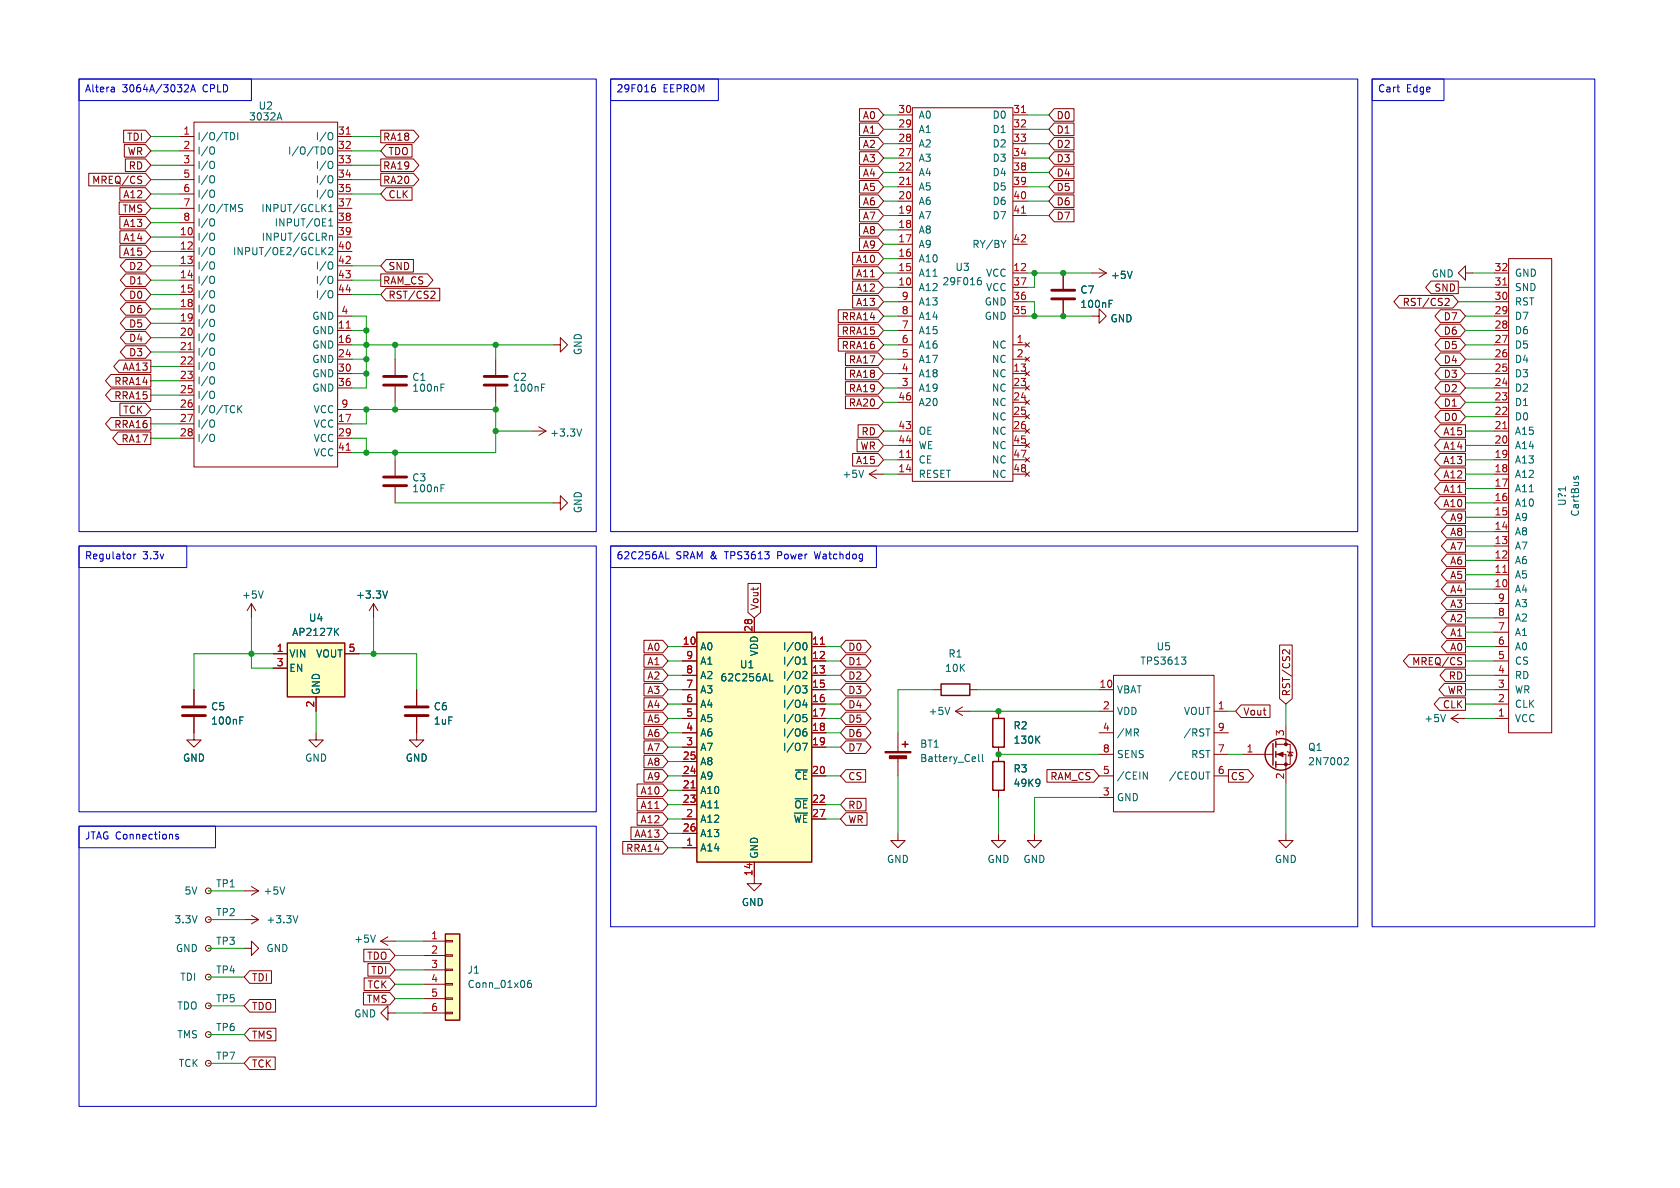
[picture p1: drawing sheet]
<svg xmlns="http://www.w3.org/2000/svg" width="297mm" height="210mm" viewBox="0 0 297 210" stroke-linecap="round" stroke-linejoin="round" font-family="sans-serif">
<path d="M67.8 68.1h4.1M67.8 66.5h4.1" fill="none" stroke="#840000" stroke-width=".51"/>
<path d="M69.8 63.5v2.8M69.8 68.3v2.8M68.6 179.1v-1.3l-1.3 1.3 1.3 1.2v-1.2h1.2" fill="none" stroke="#840000" stroke-width=".18"/>
<path d="M78 68.5h.4M78 67.9h.6" fill="none" stroke="#006464" stroke-width=".18"/>
<path d="M78.7 165.1h2.6v15.2h-2.6z" fill="#ffffc2"/>
<g fill="none" stroke="#840000" stroke-width=".25">
<path d="M159.5 131.6h1M160 131.1v1M166.4 120.9h5v2h-5zM175.5 127h2v5.1h-2zM175.5 134.6h2v5.1h-2zM225 131.4v3.9M225.6 131.1v1M225.6 132.8v1.1M225.6 134.6v1M78.7 165.1h2.6v15.2h-2.6z"/>
<circle cx="226.4" cy="133.3" r="2.79"/>
</g>
<g fill="none" stroke="#840000" stroke-width=".18">
<path d="M161.3 19.1h17.8v66h-17.8zM31.7 24.1h2.6M31.7 26.7h2.6M31.7 29.2h2.6M31.7 31.8h2.6M31.7 34.3h2.6M31.7 36.8h2.6M31.7 39.4h2.6M34.3 21.6h25.4v61h-25.4zM59.7 24.1h2.5M59.7 26.7h2.5M59.7 29.2h2.5"/>
<path d="M59.7 31.8h2.5M59.7 34.3h2.5M59.7 36.8h2.5M59.7 39.4h2.5M158.7 20.3h2.6M158.7 22.9h2.6M158.7 25.4h2.6M158.7 27.9h2.6M158.7 30.5h2.6M158.7 33h2.6M158.7 35.6h2.6M158.7 38.1h2.6"/>
<path d="M179.1 20.3h2.5M179.1 22.9h2.5M179.1 25.4h2.5M179.1 27.9h2.5M179.1 30.5h2.5M179.1 33h2.5M179.1 35.6h2.5M179.1 38.1h2.5M31.7 41.9h2.6M31.7 44.5h2.6M31.7 47h2.6M31.7 49.5h2.6"/>
<path d="M31.7 52.1h2.6M31.7 54.6h2.6M31.7 57.2h2.6M31.7 59.7h2.6M59.7 55.9h2.5M59.7 58.4h2.5M59.7 41.9h2.5M59.7 44.5h2.5M59.7 47h2.5M59.7 49.5h2.5M59.7 52.1h2.5M158.7 48.3h2.6"/>
<path d="M158.7 40.6h2.6M158.7 43.2h2.6M158.7 45.7h2.6M158.7 50.8h2.6M158.7 53.3h2.6M158.7 55.9h2.6M158.7 58.4h2.6M179.1 48.3h2.5M179.1 43.2h2.5M179.1 50.8h2.5M179.1 53.3h2.5M179.1 55.9h2.5"/>
<path d="M193 55.9h1.3v-1.3l1.3 1.3-1.3 1.3v-1.3M193 48.3h2.6M194.3 47.5l1.3 .8M195.6 48.3l-1.3 .7M259.1 48.3v-1.3l-1.3 1.3 1.3 1.2v-1.2h1.2M31.7 62.2h2.6M31.7 64.8h2.6M31.7 67.3h2.6M31.7 69.9h2.6M31.7 72.4h2.6M31.7 74.9h2.6M31.7 77.5h2.6"/>
<path d="M59.7 61h2.5M59.7 63.5h2.5M59.7 66h2.5M59.7 68.6h2.5M59.7 72.4h2.5M59.7 74.9h2.5M59.7 77.5h2.5M158.7 61h2.6M158.7 63.5h2.6M158.7 66h2.6M158.7 68.6h2.6M158.7 71.1h2.6"/>
<path d="M158.7 76.2h2.6M158.7 78.7h2.6M179.1 61h2.5M179.1 63.5h2.5M179.1 66h2.5M179.1 68.6h2.5M179.1 71.1h2.5M179.1 76.2h2.5M179.1 78.7h2.5M179.1 73.7h2.5M181.2 60.6l.8 .7M181.2 63.1l.8 .8"/>
<path d="M181.2 65.7l.8 .7M181.2 68.2l.8 .8M181.2 70.7l.8 .8M181.2 73.3l.8 .7M181.2 75.8l.8 .8M181.2 78.4l.8 .7M182 60.6l-.8 .7M182 63.1l-.8 .8M182 65.7l-.8 .7M182 68.2l-.8 .8M182 70.7l-.8 .8M182 73.3l-.8 .7"/>
<path d="M182 75.8l-.8 .8M182 78.4l-.8 .7M59.7 80h2.5M158.7 81.3h2.6M158.7 83.8h2.6M179.1 81.3h2.5M179.1 83.8h2.5M181.2 80.9l.8 .8M181.2 83.4l.8 .8M182 80.9l-.8 .8M182 83.4l-.8 .8M44.4 106.7l-.7 1.3"/>
<path d="M44.4 106.7l.8 1.3M44.4 106.7v2.5M158.7 129.5v3.3M158.7 133.9v3.3M165.1 121.9h1.3M168.9 125.7l1.3 .8M168.9 125.7h2.5M170.2 125l-1.3 .7M171.4 121.9h1.3M176.5 125.7v1.3M176.5 132.1v2.5M176.5 139.7v1.3"/>
<path d="M219.7 133.4h5.3M225.6 131.6h2.5v3.5h-2.5M225.6 133.4h1.7v5M227.3 128.3v3.3M227.6 132.8l.1 .2h.8l.1 .1M228.1 133l.4 .6h-.8zM256.5 127l1.3 .8M256.5 127h2.6M257.8 126.2l-1.3 .8M43.2 157.5h2.5M44.4 156.7l1.3 .8M45.7 157.5l-1.3 .7"/>
<path d="M133.3 154.9v1.3h1.3l-1.3 1.3-1.2-1.3h1.2M158.7 147.3v1.3h1.3l-1.3 1.3-1.2-1.3h1.2M176.5 147.3v1.3h1.3l-1.3 1.3-1.2-1.3h1.2M182.9 147.3v1.3h1.2l-1.2 1.3-1.3-1.3h1.3M227.3 147.3v1.3h1.3l-1.3 1.3-1.2-1.3h1.2M36.8 167.6h.1M36.8 162.6h.1M36.8 177.8h.1M36.8 172.7h.1M43.2 167.6h1.2v-1.2l1.3 1.2-1.3 1.3v-1.3M43.2 162.6h2.5M44.4 161.8l1.3 .8"/>
<path d="M45.7 162.6l-1.3 .7M67.3 166.4h2.5M67.3 166.4l1.3 .7M68.6 165.6l-1.3 .8M74.9 166.4h3.8M74.9 168.9h3.8M74.9 171.5h3.8M74.9 174h3.8M74.9 176.5h3.8M74.9 179.1h3.8M78.7 166.2h1.3v.3h-1.3zM78.7 168.8h1.3v.2h-1.3z"/>
<path d="M78.7 171.3h1.3v.3h-1.3zM78.7 173.9h1.3v.2h-1.3zM78.7 176.4h1.3v.3h-1.3zM78.7 178.9h1.3v.3h-1.3zM36.8 182.9h.1"/>
<circle cx="36.8" cy="162.6" r=".51"/>
<circle cx="36.8" cy="172.7" r=".51"/>
<circle cx="36.8" cy="167.6" r=".51"/>
<circle cx="36.8" cy="177.8" r=".51"/>
<circle cx="36.8" cy="182.9" r=".51"/>
</g>
<g fill="none" stroke="#006464" stroke-width=".18">
<path d="M49.4 19.9l.4 1.3M37.6 26h.1a.81 .81 0 0 1-.1 1.2M37.6 28.5l.1 .1a.81 .81 0 0 1-.1 1.2M37.6 31.1h.1a.81 .81 0 0 1-.1 1.2M37.6 33.6l.1 .1a.81 .81 0 0 1-.1 1.2M37.6 38.7h.1a.81 .81 0 0 1-.1 1.2M40.8 23.4a.64 .64 0 0 1 .7 .7 .64 .64 0 0 1-.7 .6M42 23.4v1.3M42.9 36.2l-.5-.1-.2 .2v.3l.6 .3 .1 .3-.3 .2-.4-.1M49.1 20.8h.6M58.1 37.4h.7M58.1 36.5l.4-.4v1.3"/>
<path d="M58.1 39l.4-.3v1.2M58.1 39.9h.7M58.2 26h.1a.43 .43 0 0 1 .5 .4v.4a.42 .42 0 0 1-.4 .5 .42 .42 0 0 1-.4-.5v-.4zM58.5 23.4l.2 .1a.81 .81 0 0 1-.2 1.2M58.5 28.5l.2 .1a.81 .81 0 0 1-.2 1.2M58.5 31.1h.2a.81 .81 0 0 1-.2 1.2M58.5 33.6l.2 .1a.81 .81 0 0 1-.2 1.2M37.6 41.2l.1 .1a.81 .81 0 0 1-.1 1.2M37.6 43.8h.1a.81 .81 0 0 1-.1 1.2M37.6 46.3l.1 .1a.81 .81 0 0 1-.1 1.2M37.6 48.8l.1 .1a.81 .81 0 0 1-.1 1.2M37.6 51.4h.1a.81 .81 0 0 1-.1 1.2"/>
<path d="M37.6 53.9l.1 .1a.81 .81 0 0 1-.1 1.2M37.6 56.5h.1a.81 .81 0 0 1-.1 1.2M37.6 59l.1 .1a.81 .81 0 0 1-.1 1.2M57.1 44.3l.5 .7M57.6 43.8l-.7 .7M58.1 43.9l.5-.1 .2 .3-.7 .9h.7M58.3 41.7h.4l.1 .8M58.5 46.3l.2 .1a.81 .81 0 0 1-.2 1.2M58.5 48.8l.2 .1a.81 .81 0 0 1-.2 1.2M58.5 51.4h.2a.81 .81 0 0 1-.2 1.2M173 49.6h.3l.2 .2-.1 .4-.4 .1M173.4 49.1h-.4"/>
<path d="M177.8 42.5l-.4 .7M200.2 48l-.5 1.2M37.6 61.5l.1 .1a.81 .81 0 0 1-.1 1.2M37.6 64.1h.1a.81 .81 0 0 1-.1 1.2M37.6 66.6l.1 .1a.81 .81 0 0 1-.1 1.2M37.6 69.2h.1a.81 .81 0 0 1-.1 1.2M37.6 74.2l.1 .1a.81 .81 0 0 1-.1 1.2M37.6 76.8h.1a.81 .81 0 0 1-.1 1.2M42 71.7v1.3M42.2 72.2l.6 .8M42.8 71.7l-.8 .7M46.5 104.5l-.4 1.2"/>
<path d="M167.9 125l-.4 1.3M173 133.4v1l.2 .2M173.7 133.4v1l.2 .2M183.3 130.7l.5 .7M183.7 137.8l.1 .1a1.07 1.07 0 0 1-.1 1M183.8 130.1l-.7 .7M183.8 138.3l-.1 .2M237.8 133.9l.5 .1 .1 .3-.8 .9h.8M255.5 126.3l-.4 1.3M50.3 156.8l-.4 1.3M52.7 161.9l-.5 1.2M66.4 165.3l-.5 1.3"/>
<path d="M93.8 173.3l-.3 .1a.86 .86 0 0 0 0 1.2l.4-.2 .1-.4-.3-.2h-.3l-.2 .2"/>
</g>
<path d="M180.6 19.9h.7M61.2 23.7h.7M160.3 32.6h.7M180.6 37.7h.7M61.2 58h.7M33.3 61.8h.7M61.2 79.6h.7M160.3 80.9h.7" fill="none" stroke="#a90000" stroke-width=".18"/>
<g fill="#840000" stroke="#840000" stroke-width=".18">
<path d="M156.5 132.8h4.5v.3h-4.5z"/>
<path d="M157.2 133.6h3.1v.5h-3.1z"/>
<path d="M225.8 133.4l1-.4v.7z"/>
<circle cx="227.3" cy="131.6" r=".25"/>
<circle cx="227.3" cy="135.1" r=".25"/>
</g>
<path d="M50.8 113.7h10.2v9.5h-10.2z" fill="#ffffc2"/>
<path d="M50.8 113.7h10.2v9.5h-10.2z" fill="none" stroke="#840000" stroke-width=".25"/>
<g fill="none" stroke="#840000" stroke-width=".18">
<path d="M48.3 115.6h2.5M48.3 118.1h2.5M61 115.6h2.5M66 106.7l-.7 1.3M66 106.7l.8 1.3M66 106.7v2.5M196.8 119.4h17.8v24.1h-17.8zM34.3 126.7v4.1h1.3l-1.3 1.3-1.3-1.3h1.3M34.3 121.9v2.8M55.9 129.5v1.3h1.2l-1.2 1.3-1.3-1.3h1.3M55.9 123.2v2.5M73.7 126.7v4.1h1.2l-1.2 1.3-1.3-1.3h1.3"/>
<path d="M73.7 121.9v2.8M194.3 121.9h2.5M194.3 125.7h2.5M194.3 129.5h2.5M194.3 133.4h2.5M194.3 137.2h2.5M214.6 125.7h2.6M214.6 129.5h2.6M214.6 133.4h2.6M214.6 137.2h2.6M36.8 157.5h.1M194.3 141h2.5"/>
<path d="M36.8 188h.1"/>
<circle cx="36.8" cy="157.5" r=".51"/>
<circle cx="36.8" cy="188" r=".51"/>
</g>
<path d="M59.3 111.6l.6 .7M59.9 111.1l-.8 .7M68.5 104.5l-.4 1.2M208.9 116.1h.7l-.4 .5M209.4 116.6l.2 .3v.3l-.2 .2M42.4 127.3h.4M42.4 126.7h.6M200.8 129.5l.5 .6M201.1 128.9l.2 .2-.2 .4M202.1 136.5l.7 1.2v-1.2M213.2 128.8h.7M213.2 136.5h.7" fill="none" stroke="#006464" stroke-width=".18"/>
<path d="M32.3 125h4M32.3 126.5h4M71.6 125h4.1M71.6 126.5h4.1" fill="none" stroke="#840000" stroke-width=".51"/>
<path d="M123.2 111.8h20.3v40.6h-20.3z" fill="#ffffc2"/>
<path d="M123.2 111.8h20.3v40.6h-20.3z" fill="none" stroke="#840000" stroke-width=".25"/>
<g fill="none" stroke="#840000" stroke-width=".18">
<path d="M151.9 19.2h3.4l.9 1.1-.9 1.1h-3.4zM186.4 19.2h3.5v2.2h-3.5l-1-1.1zM15.7 30.6h10l1 1.2-1 1.1h-10zM21.1 35.7h4.6l1 1.1-1 1.1h-4.6zM21.2 38.3h4.5l1 1.1-1 1.1h-4.5zM21.2 33.2h4.5l1 1.1-1 1.1h-4.5zM21.9 23h3.8l1 1.1-1 1.1h-3.8zM22 25.6h3.7l1 1.1-1 1.1h-3.7zM22.2 28.1h3.5l1 1.1-1 1.1h-3.5zM24.9 31.2h.2M24.9 31.9l.2 .2-.2 .3M67.3 23h5.8l1 1.1-1 1.1h-5.8z"/>
<path d="M67.3 28.1h5.8l1 1.1-1 1.1h-5.8zM67.3 30.6h5.8l1 1.2-1 1.1h-5.8zM68.3 33.2h4.5v2.2h-4.5l-1-1.1zM68.3 25.6h4.5v2.2h-4.5l-1-1.1zM151.9 21.7h3.4l.9 1.2-.9 1.1h-3.4zM151.9 29.4h3.4l.9 1.1-.9 1.1h-3.4zM151.9 31.9h3.4l.9 1.1-.9 1.1h-3.4zM151.9 26.8h3.4l.9 1.1-.9 1.2h-3.4zM151.9 39.5h3.4l.9 1.1-.9 1.2h-3.4zM151.9 37h3.4l.9 1.1-.9 1.1h-3.4zM151.9 34.4h3.4l.9 1.2-.9 1.1h-3.4zM151.9 24.3h3.4l.9 1.1-.9 1.1h-3.4z"/>
<path d="M186.4 21.7h3.5v2.3h-3.5l-1-1.1zM186.4 37h3.5v2.2h-3.5l-1-1.1zM186.4 34.4h3.5v2.3h-3.5l-1-1.1zM186.4 31.9h3.5v2.2h-3.5l-1-1.1zM186.4 26.8h3.5v2.3h-3.5l-1-1.2zM186.4 24.3h3.5v2.2h-3.5l-1-1.1zM186.4 29.4h3.5v2.2h-3.5l-1-1.1zM21.2 43.3h4.5l1 1.2-1 1.1h-4.5zM21.2 40.8h4.5l1 1.1-1 1.1h-4.5zM22.2 45.9h3.5l1 1.1-1 1.1h-3.5l-.9-1.1zM22.2 48.4h3.5l1 1.1-1 1.1h-3.5l-.9-1.1zM22.2 51h3.5l1 1.1-1 1.1h-3.5l-.9-1.1z"/>
<path d="M22.2 53.5h3.5l1 1.1-1 1.1h-3.5l-.9-1.1zM22.2 56h3.5l1 1.2-1 1.1h-3.5l-.9-1.1zM22.2 58.6h3.5l1 1.1-1 1.1h-3.5l-.9-1.1zM67.3 48.4h8.3l.9 1.1-.9 1.1h-8.3zM68.3 51h9.4v2.2h-9.4l-1-1.1zM68.3 45.9h4.8v2.2h-4.8l-1-1.1zM76.4 51.5h.4l.1 .3-.8 .9h.8M148.2 54.8h7.1l.9 1.1-.9 1.1h-7.1zM148.2 57.3h7.1l.9 1.1-.9 1.1h-7.1zM148.2 59.8h7.1l.9 1.2-.9 1.1h-7.1zM150.7 44.6h4.6l.9 1.1-.9 1.1h-4.6zM150.7 49.7h4.6l.9 1.1-.9 1.1h-4.6z"/>
<path d="M150.7 52.2h4.6l.9 1.1-.9 1.2h-4.6zM150.7 47.1h4.6l.9 1.2-.9 1.1h-4.6zM151.9 42.1h3.4l.9 1.1-.9 1.1h-3.4zM188 48.3v2.8M188 53.1v2.8M247.4 52.2h9.5l.9 1.1-.9 1.2h-9.5l-1-1.2zM253 49.7h4.8v2.2h-4.8l-1-1.1zM254.6 54.8h3.5l1 1.1-1 1.1h-3.5l-.9-1.1zM254.6 59.8h3.5l1 1.2-1 1.1h-3.5l-.9-1.1zM254.6 57.3h3.5l1 1.1-1 1.1h-3.5l-.9-1.1zM255.7 52.7l.4 .1 .1 .3-.8 .9h.8M264.2 58.4h2.5"/>
<path d="M264.2 55.9h2.5M264.2 53.3h2.5M264.2 50.8h2.5M264.2 48.3h2.5M266.7 45.7h7.6v83.8h-7.6zM19.6 66.2h7.1v2.2h-7.1l-.9-1.1zM19.6 68.7h7.1v2.3h-7.1l-.9-1.1zM19.6 73.8h7.1v2.2h-7.1l-.9-1.1zM20.9 76.4h5.8v2.2h-5.8l-1-1.1zM21.1 63.7h5.6v2.2h-5.6l-1-1.1zM21.2 71.3h4.5l1 1.1-1 1.1h-4.5zM22.2 61.1h3.5l1 1.1-1 1.1h-3.5l-.9-1.1z"/>
<path d="M87.6 63.5v2.8M87.6 68.3v2.8M94 76.2h2.5M95.2 75.4l1.3 .8M96.5 76.2l-1.3 .8M97.8 61h1.3v-1.3l1.2 1.3-1.2 1.2v-1.2M149.5 62.4h5.8l.9 1.1-.9 1.1h-5.8zM149.5 67.5h5.8l.9 1.1-.9 1.1h-5.8zM149.5 64.9h5.8l.9 1.1-.9 1.2h-5.8zM149.5 70h5.8l.9 1.1-.9 1.1h-5.8zM151.5 77.6h3.8l.9 1.1-.9 1.2h-3.8zM151.7 75.1h3.6l.9 1.1-.9 1.1h-3.6z"/>
<path d="M254.6 75.1h4.5v2.2h-4.5l-1-1.1zM254.6 77.6h4.5v2.3h-4.5l-1-1.2zM254.6 72.5h3.5l1 1.2-1 1.1h-3.5l-.9-1.1zM254.6 70h3.5l1 1.1-1 1.1h-3.5l-.9-1.1zM254.6 67.5h3.5l1 1.1-1 1.1h-3.5l-.9-1.1zM254.6 64.9h3.5l1 1.1-1 1.2h-3.5l-.9-1.2zM254.6 62.4h3.5l1 1.1-1 1.1h-3.5l-.9-1.1zM264.2 78.7h2.5M264.2 76.2h2.5M264.2 73.7h2.5M264.2 71.1h2.5M264.2 68.6h2.5"/>
<path d="M264.2 66h2.5M264.2 63.5h2.5M264.2 61h2.5M69.8 81.3v2.8M69.8 86.1v2.8M97.8 88.9h1.3v-1.3l1.2 1.3-1.2 1.3v-1.3M150.7 80.2h4.6l.9 1.1-.9 1.1h-4.6zM153.7 83.8h2.5M153.7 83.8l1.2 .8M154.9 83.1l-1.2 .7M254.6 80.2h4.5v2.2h-4.5l-1-1.1zM254.6 87.8h4.5v2.2h-4.5l-1-1.1z"/>
<path d="M254.6 85.2h4.5v2.3h-4.5l-1-1.1zM254.6 82.7h4.5v2.2h-4.5l-1-1.1zM255.8 97.9h3.3v2.3h-3.3l-1-1.1zM255.8 92.9h3.3v2.2h-3.3l-1-1.1zM255.8 95.4h3.3v2.2h-3.3l-1-1.1zM255.8 90.3h3.3v2.3h-3.3l-1-1.2zM264.2 99.1h2.5M264.2 96.5h2.5M264.2 94h2.5M264.2 91.4h2.5M264.2 88.9h2.5M264.2 86.4h2.5"/>
<path d="M264.2 83.8h2.5M264.2 81.3h2.5M48.3 115.6h2.5M48.3 118.1h2.5M61 115.6h2.5M113.8 113.2h3.4l.9 1.1-.9 1.1h-3.4zM113.8 115.7h3.4l.9 1.1-.9 1.2h-3.4zM113.8 118.3h3.4l.9 1.1-.9 1.1h-3.4zM120.6 114.3h2.6M120.6 116.8h2.6M120.6 119.4h2.6M132.2 103.1h2.3v5.2l-1.2 .9-1.1-.9z"/>
<path d="M133.3 109.2v2.6M143.5 114.3h2.5M143.5 116.8h2.5M143.5 119.4h2.5M149.5 113.2h3.5l1 1.1-1 1.1h-3.5l-.9-1.1zM149.5 118.3h3.5l1 1.1-1 1.1h-3.5l-.9-1.1zM149.5 115.7h3.5l1 1.1-1 1.2h-3.5l-.9-1.2zM226.2 114h2.2v9.5l-1.1 1-1.1-1zM228 114.9v.8l-.9-.8-.3 .1-.1 .4M249.1 115.7h10v2.3h-10l-1-1.2zM255.5 118.3h3.6v2.2h-3.6l-.9-1.1zM255.8 100.5h3.3v2.2h-3.3l-1-1.1z"/>
<path d="M255.8 103h3.3v2.3h-3.3l-1-1.2zM255.8 105.6h3.3v2.2h-3.3l-1-1.1zM255.8 108.1h3.3v2.2h-3.3l-1-1.1zM255.8 110.6h3.3v2.3h-3.3l-1-1.1zM255.8 113.2h3.3v2.2h-3.3l-1-1.1zM258.2 116.2l.2 .1M258.3 117l.1 .1-.1 .3M264.2 114.3h2.5M264.2 116.8h2.5M264.2 119.4h2.5M264.2 111.8h2.5M264.2 109.2h2.5"/>
<path d="M264.2 106.7h2.5M264.2 104.1h2.5M264.2 101.6h2.5M34.3 121.9v2.8M34.3 126.7v2.8M55.9 123.2v2.5M73.7 121.9v2.8M73.7 126.7v2.8M112.6 138.6h4.6l.9 1.1-.9 1.1h-4.6zM113.8 136h3.4l.9 1.2-.9 1.1h-3.4zM113.8 133.5h3.4l.9 1.1-.9 1.1h-3.4zM113.8 131h3.4l.9 1.1-.9 1.1h-3.4z"/>
<path d="M113.8 128.4h3.4l.9 1.1-.9 1.2h-3.4zM113.8 125.9h3.4l.9 1.1-.9 1.1h-3.4zM113.8 123.3h3.4l.9 1.2-.9 1.1h-3.4zM113.8 120.8h3.4l.9 1.1-.9 1.1h-3.4zM120.6 121.9h2.6M120.6 124.5h2.6M120.6 127h2.6M120.6 129.5h2.6M120.6 132.1h2.6M120.6 134.6h2.6M120.6 137.2h2.6M120.6 139.7h2.6"/>
<path d="M143.5 121.9h2.5M143.5 124.5h2.5M143.5 127h2.5M143.5 129.5h2.5M143.5 132.1h2.5M143.5 137.2h2.5M149.5 128.4h3.5l1 1.1-1 1.2h-3.5l-.9-1.2zM149.5 123.3h3.5l1 1.2-1 1.1h-3.5l-.9-1.1zM149.5 125.9h3.5l1 1.1-1 1.1h-3.5l-.9-1.1zM149.5 120.8h3.5l1 1.1-1 1.1h-3.5l-.9-1.1zM149.5 131h3.5l1 1.1-1 1.1h-3.5l-.9-1.1zM149.5 136h3.5v2.3h-3.5l-.9-1.1z"/>
<path d="M176.5 125.7v1.3M176.5 132.1v2.5M176.5 139.7v1.3M185.1 136h8.3l.9 1.2-.9 1.1h-8.3zM217.2 136h3.5l.9 1.2-.9 1.1h-3.5zM219.4 124.6h5.1v2.2h-5.1l-1-1.1zM254.5 123.3h4.6v2.3h-4.6l-1-1.1zM255.3 120.8h3.8v2.2h-3.8l-.9-1.1zM264.2 121.9h2.5M264.2 124.5h2.5M264.2 127h2.5M110.1 148.7h7.1l.9 1.2-.9 1.1h-7.1z"/>
<path d="M111.5 146.2h5.7l.9 1.1-.9 1.1h-5.7zM112.6 141.1h4.6l.9 1.1-.9 1.2h-4.6zM112.6 143.7h4.6l.9 1.1-.9 1.1h-4.6zM120.6 142.2h2.6M120.6 144.8h2.6M120.6 147.3h2.6M120.6 149.9h2.6M133.3 152.4v2.5M143.5 142.2h2.5M143.5 144.8h2.5M149.5 141.1h3.6v2.3h-3.6l-.9-1.2zM149.5 143.7h3.8v2.2h-3.8l-.9-1.1z"/>
<path d="M44.1 171.6h3.9v2.2h-3.9l-.9-1.1zM44.1 176.7h4.6v2.2h-4.6l-.9-1.1zM64.3 175.4h4.6l.9 1.1-.9 1.1h-4.6zM64.3 167.8h4.6l.9 1.1-.9 1.1h-4.6zM64.4 172.9h4.5l.9 1.1-.9 1.1h-4.5zM65 170.3h3.9l.9 1.2-.9 1.1h-3.9zM44.1 181.8h4.7v2.2h-4.7l-.9-1.1zM44.1 186.8h4.6v2.3h-4.6l-.9-1.1z"/>
</g>
<path d="M265.7 50.4h.7M265.7 75.8h.7M145 113.9h.7M265.7 101.2h.7M122.2 139.3h.7" fill="none" stroke="#a90000" stroke-width=".18"/>
<g fill="none" stroke="#006464" stroke-width=".18">
<path d="M196.1 53.7h.4M196.1 53.1h.6M200.2 48l-.5 1.2M95.7 68.5h.5M95.7 67.9h.6M102.8 75.8l-.4 1.3M78 86.3h.4M78 85.7h.6M152.7 83.1l-.4 1.3M278.3 84.2l-.1 .3M278.6 84.5l.1-.3h.2l.2 .2v.2M59.3 111.6l.6 .7"/>
<path d="M59.9 111.1l-.8 .7M68.5 104.5l-.4 1.2M141.9 117.4h.8M141.9 116.5l.4-.4v1.3M142.1 113.7l.1-.1a.68 .68 0 0 1 .5 .6 .68 .68 0 0 1-.5 .7l-.1-.1M142.1 118.7l.4 .1 .2 .3-.8 .9h.8M42.4 127.3h.4M42.4 126.7h.6M136.1 120.4h.6M141.9 121.2h.8l-.5 .5 .4 .1 .1 .5-.3 .2h-.3M141.9 131.4h.8l-.5 1.3M142 126.3h.6"/>
<path d="M142.1 126.8h.3l.3 .2-.1 .5-.5 .1M142.2 129.3h.2l.3 .3-.1 .4-.4 .1M142.2 123.7l-.3 .9h.8M142.5 124.2v.8M142.5 128.8l-.3 .1M183.3 130.7l.5 .7M183.7 137.8l.1 .1a1.07 1.07 0 0 1-.1 1M183.8 130.1l-.7 .7M183.8 138.3l-.1 .2"/>
</g>
<path d="M185.9 51.3h4.1M185.9 52.8h4.1M85.6 68.1h4.1M85.6 66.5h4.1M67.8 85.9h4.1M67.8 84.3h4.1" fill="none" stroke="#840000" stroke-width=".51"/>
<g fill="none" stroke="#009600" stroke-width=".18">
<path d="M26.7 29.2h5M26.7 24.1h5M26.7 26.7h5M26.7 34.3h5M26.7 39.4h5M26.7 36.8h5M26.7 31.8h5M62.2 29.2h5.1M62.2 24.1h5.1M62.2 26.7h5.1M62.2 34.3h5.1M62.2 31.8h5.1"/>
<path d="M156.2 20.3h2.5M156.2 30.5h2.5M156.2 27.9h2.5M156.2 22.9h2.5M156.2 25.4h2.5M156.2 33h2.5M156.2 35.6h2.5M156.2 38.1h2.5M181.6 20.3h3.8M181.6 30.5h3.8M181.6 27.9h3.8M181.6 22.9h3.8"/>
<path d="M181.6 25.4h3.8M181.6 33h3.8M181.6 35.6h3.8M181.6 38.1h3.8M26.7 41.9h5M26.7 49.5h5M26.7 44.5h5M26.7 47h5M26.7 52.1h5M26.7 57.2h5M26.7 54.6h5M26.7 59.7h5"/>
<path d="M62.2 55.9h2.6v12.7h-2.6M62.2 58.4h2.6M62.2 49.5h5.1M62.2 47h5.1M62.2 52.1h5.1M156.2 53.3h2.5M156.2 55.9h2.5M156.2 48.3h2.5M156.2 50.8h2.5M156.2 58.4h2.5M156.2 40.6h2.5M156.2 43.2h2.5"/>
<path d="M156.2 45.7h2.5M181.6 53.3h1.3v2.6M181.6 55.9h11.4M181.6 48.3h11.4M182.9 48.3v2.5h-1.3M257.8 53.3h6.4M257.8 50.8h6.4M259.1 55.9h5.1M259.1 58.4h5.1M260.3 48.3h3.9M26.7 72.4h5M26.7 74.9h5"/>
<path d="M26.7 64.8h5M26.7 77.5h5M26.7 69.9h5M26.7 62.2h5M26.7 67.3h5M62.2 66h2.6M62.2 61h35.6M62.2 77.5h2.6v2.5M62.2 72.4h25.4M62.2 63.5h2.6M64.8 72.4v2.5h-2.6M69.8 61v2.5"/>
<path d="M69.8 71.1v1.3M87.6 61v2.5M87.6 71.1v8.9h-25.4M87.6 76.2h6.4M156.2 66h2.5M156.2 61h2.5M156.2 68.6h2.5M156.2 71.1h2.5M156.2 76.2h2.5M156.2 78.7h2.5M156.2 63.5h2.5M259.1 66h5.1"/>
<path d="M259.1 61h5.1M259.1 68.6h5.1M259.1 71.1h5.1M259.1 76.2h5.1M259.1 78.7h5.1M259.1 63.5h5.1M259.1 73.7h5.1M69.8 80v1.3M69.8 88.9h28M156.2 81.3h2.5M156.2 83.8h2.5M259.1 81.3h5.1"/>
<path d="M259.1 83.8h5.1M259.1 88.9h5.1M259.1 91.4h5.1M259.1 96.5h5.1M259.1 94h5.1M259.1 99.1h5.1M259.1 86.4h5.1M44.4 109.2v8.9h3.9M48.3 115.6h-14v6.3M63.5 115.6h10.2v6.3M66 109.2v6.4M118.1 116.8h2.5"/>
<path d="M118.1 114.3h2.5M118.1 119.4h2.5M146 116.8h2.6M146 114.3h2.6M146 119.4h2.6M259.1 116.8h5.1M259.1 114.3h5.1M259.1 109.2h5.1M259.1 111.8h5.1M259.1 119.4h5.1M259.1 104.1h5.1M259.1 101.6h5.1"/>
<path d="M259.1 106.7h5.1M55.9 125.7v3.8M118.1 129.5h2.5M118.1 132.1h2.5M118.1 134.6h2.5M118.1 127h2.5M118.1 124.5h2.5M118.1 121.9h2.5M118.1 139.7h2.5M118.1 137.2h2.5M146 129.5h2.6M146 132.1h2.6"/>
<path d="M146 127h2.6M146 124.5h2.6M146 121.9h2.6M146 137.2h2.6M158.7 137.2v10.1M165.1 121.9h-6.4v7.6M171.4 125.7h22.9M172.7 121.9h21.6M176.5 133.4h17.8M217.2 125.7h1.2M217.2 133.4h2.5M227.3 124.5v3.8"/>
<path d="M227.3 138.4v8.9M259.1 127h5.1M259.1 124.5h5.1M259.1 121.9h5.1M36.8 157.5h6.4M118.1 147.3h2.5M118.1 144.8h2.5M118.1 142.2h2.5M118.1 149.9h2.5M146 144.8h2.6M146 142.2h2.6M176.5 141v6.3"/>
<path d="M194.3 141h-11.4v6.3M36.8 177.8h6.4M36.8 167.6h6.4M36.8 172.7h6.4M36.8 162.6h6.4M69.8 179.1h5.1M69.8 168.9h5.1M69.8 176.5h5.1M69.8 166.4h5.1M69.8 174h5.1M69.8 171.5h5.1M36.8 188h6.4"/>
<path d="M36.8 182.9h6.4"/>
</g>
<g fill="none" stroke="#0000c2" stroke-width=".18">
<path d="M14 14h30.4v3.8h-30.4zM14 14h91.4v80h-91.4zM20 15.4l.2 .2v.6M20.2 16.2h-.1M20.2 15.7l-.1 .1M32.8 15h.4l.1 .3-.7 .9h.7M33.7 16.2l.4-1.2 .5 1.2M33.8 15.9h.6M107.9 14h19.1v3.8h-19.1zM107.9 14h132.1v80h-132.1zM115.4 15.5h.3l.2 .2-.1 .4-.4 .1M115.8 15h-.4"/>
<path d="M242.6 14h12.7v3.8h-12.7zM242.6 14h39.3v149.8h-39.3zM14 96.5h19v3.8h-19zM14 96.5h91.4v47h-91.4zM23.7 97.9v.9M24 97.9l-.3 .3M107.9 96.5h47v3.8h-47zM107.9 96.5h132.1v67.3h-132.1zM117.7 98.8h.6M144 97.5l.3 1.3M14 146.1h24.1v3.8h-24.1zM14 146.1h91.4v49.5h-91.4z"/>
<path d="M31.5 147.5h-.3l-.2 .2 .1 .1 .4 .2v.3h-.5"/>
</g>
<g fill="#009600" stroke="#009600" stroke-width=".18">
<circle cx="87.6" cy="76.2" r=".46"/>
<circle cx="87.6" cy="72.4" r=".46"/>
<circle cx="87.6" cy="61" r=".46"/>
<circle cx="69.8" cy="61" r=".46"/>
<circle cx="182.9" cy="55.9" r=".46"/>
<circle cx="182.9" cy="48.3" r=".46"/>
<circle cx="64.8" cy="61" r=".46"/>
<circle cx="64.8" cy="58.4" r=".46"/>
<circle cx="64.8" cy="63.5" r=".46"/>
<circle cx="64.8" cy="80" r=".46"/>
<circle cx="64.8" cy="66" r=".46"/>
<circle cx="69.8" cy="80" r=".46"/>
<circle cx="69.8" cy="72.4" r=".46"/>
<circle cx="64.8" cy="72.4" r=".46"/>
<circle cx="66" cy="115.6" r=".46"/>
<circle cx="44.4" cy="115.6" r=".46"/>
<circle cx="188" cy="55.9" r=".46"/>
<circle cx="188" cy="48.3" r=".46"/>
<circle cx="176.5" cy="125.7" r=".46"/>
<circle cx="176.5" cy="133.4" r=".46"/>
</g>
<g font-size="1.8" fill="#0000c2">
<text x="14.9" y="16.6">Altera</text>
<text x="21.6" y="16.6">3064A/3032A</text>
<text x="36" y="16.6">CPLD</text>
<text x="108.9" y="16.6">29F016</text>
<text x="117.2" y="16.6">EEPROM</text>
<text x="243.5" y="16.6">Cart</text>
<text x="248.6" y="16.6">Edge</text>
<text x="14.9" y="99.2">Regulator</text>
<text x="25.2" y="99.2">3.3v</text>
<text x="108.9" y="99.2">62C256AL</text>
<text x="119.5" y="99.2">SRAM &amp;</text>
<text x="128.4" y="99.2">TPS3613</text>
<text x="137.9" y="99.2">Power</text>
<text x="144.7" y="99.2">Watchdog</text>
<text x="14.9" y="148.7">JTAG Connections</text>
</g>
<g font-size="1.8" fill="#a90000">
<text x="32.3" y="23.9">1</text>
<text x="59.6" y="23.9">31</text>
<text x="158.7" y="20.1">30</text>
<text x="158.7" y="22.6">29</text>
<text x="179" y="20.1">31</text>
<text x="179" y="22.6">32</text>
<text x="32.3" y="26.4">2</text>
<text x="32.3" y="29">3</text>
<text x="59.6" y="26.4">32</text>
<text x="59.6" y="29">33</text>
<text x="158.7" y="25.1">28</text>
<text x="158.7" y="27.7">27</text>
<text x="179" y="25.1">33</text>
<text x="179" y="27.7">34</text>
<text x="32.3" y="31.5">5</text>
<text x="32.3" y="34">6</text>
<text x="59.6" y="31.5">34</text>
<text x="59.6" y="34">35</text>
<text x="158.7" y="30.2">22</text>
<text x="158.7" y="32.8">21</text>
<text x="158.7" y="35.3">20</text>
<text x="179" y="30.2">38</text>
<text x="179" y="32.8">39</text>
<text x="179" y="35.3">40</text>
<text x="31.7" y="41.7">10</text>
<text x="32.3" y="36.6">7</text>
<text x="32.3" y="39.1">8</text>
<text x="59.6" y="36.6">37</text>
<text x="59.6" y="39.1">38</text>
<text x="59.6" y="41.7">39</text>
<text x="158.7" y="37.8">19</text>
<text x="158.7" y="40.4">18</text>
<text x="179" y="37.8">41</text>
<text x="31.7" y="44.2">12</text>
<text x="31.7" y="46.7">13</text>
<text x="59.6" y="44.2">40</text>
<text x="59.6" y="46.7">42</text>
<text x="158.7" y="42.9">17</text>
<text x="158.7" y="45.5">16</text>
<text x="179" y="42.9">42</text>
<text x="31.7" y="49.3">14</text>
<text x="31.7" y="51.8">15</text>
<text x="59.6" y="49.3">43</text>
<text x="59.6" y="51.8">44</text>
<text x="158.7" y="48">15</text>
<text x="158.7" y="50.5">10</text>
<text x="159.3" y="53.1">9</text>
<text x="179" y="48">12</text>
<text x="179" y="50.5">37</text>
<text x="179" y="53.1">36</text>
<text x="264.1" y="53.1">30</text>
<text x="264.1" y="50.5">31</text>
<text x="264.1" y="48">32</text>
<text x="31.7" y="54.4">18</text>
<text x="31.7" y="56.9">19</text>
<text x="31.7" y="59.4">20</text>
<text x="59.6" y="58.2">11</text>
<text x="60.3" y="55.6">4</text>
<text x="159.3" y="55.6">8</text>
<text x="159.3" y="58.2">7</text>
<text x="179" y="55.6">35</text>
<text x="264.1" y="58.2">28</text>
<text x="264.1" y="55.6">29</text>
<text x="31.7" y="62">21</text>
<text x="31.7" y="64.5">22</text>
<text x="59.6" y="60.7">16</text>
<text x="59.6" y="63.2">24</text>
<text x="59.6" y="65.8">30</text>
<text x="159.3" y="60.7">6</text>
<text x="159.3" y="63.2">5</text>
<text x="159.3" y="65.8">4</text>
<text x="179" y="65.8">13</text>
<text x="179.6" y="60.7">1</text>
<text x="179.6" y="63.2">2</text>
<text x="264.1" y="65.8">25</text>
<text x="264.1" y="63.2">26</text>
<text x="264.1" y="60.7">27</text>
<text x="31.7" y="67.1">23</text>
<text x="31.7" y="69.6">25</text>
<text x="59.6" y="68.3">36</text>
<text x="158.7" y="70.9">46</text>
<text x="159.3" y="68.3">3</text>
<text x="179" y="68.3">23</text>
<text x="179" y="70.9">24</text>
<text x="264.1" y="70.9">23</text>
<text x="264.1" y="68.3">24</text>
<text x="31.7" y="72.1">26</text>
<text x="31.7" y="74.7">27</text>
<text x="31.7" y="77.2">28</text>
<text x="59.6" y="74.7">17</text>
<text x="59.6" y="77.2">29</text>
<text x="60.3" y="72.1">9</text>
<text x="158.7" y="75.9">43</text>
<text x="179" y="73.4">25</text>
<text x="179" y="75.9">26</text>
<text x="264.1" y="75.9">21</text>
<text x="264.1" y="73.4">22</text>
<text x="59.6" y="79.8">41</text>
<text x="158.7" y="78.5">44</text>
<text x="158.7" y="81">11</text>
<text x="158.7" y="83.6">14</text>
<text x="179" y="78.5">45</text>
<text x="179" y="81">47</text>
<text x="179" y="83.6">48</text>
<text x="264.1" y="83.6">18</text>
<text x="264.1" y="81">19</text>
<text x="264.1" y="78.5">20</text>
<text x="264.1" y="88.6">16</text>
<text x="264.1" y="86.1">17</text>
<text x="264.1" y="93.7">14</text>
<text x="264.1" y="91.2">15</text>
<text x="264.1" y="101.3">11</text>
<text x="264.1" y="98.8">12</text>
<text x="264.1" y="96.3">13</text>
<text x="264.1" y="103.9">10</text>
<text x="264.7" y="106.4">9</text>
<text x="133.1" y="111.8" transform="rotate(-90 133.1 111.8)">28</text>
<text x="264.7" y="111.5">7</text>
<text x="264.7" y="109">8</text>
<text x="48.8" y="115.3">1</text>
<text x="48.8" y="117.9">3</text>
<text x="61.5" y="115.3">5</text>
<text x="120.6" y="114">10</text>
<text x="121.2" y="116.6">9</text>
<text x="121.2" y="119.1">8</text>
<text x="143.5" y="114">11</text>
<text x="143.5" y="116.6">12</text>
<text x="143.5" y="119.1">13</text>
<text x="264.7" y="119.1">4</text>
<text x="264.7" y="116.6">5</text>
<text x="264.7" y="114">6</text>
<text x="55.6" y="125.2" transform="rotate(-90 55.6 125.2)">2</text>
<text x="121.2" y="121.7">7</text>
<text x="121.2" y="124.2">6</text>
<text x="143.5" y="121.7">15</text>
<text x="143.5" y="124.2">16</text>
<text x="194.3" y="121.7">10</text>
<text x="194.9" y="125.5">2</text>
<text x="215.2" y="125.5">1</text>
<text x="264.7" y="124.2">2</text>
<text x="264.7" y="121.7">3</text>
<text x="121.2" y="126.7">5</text>
<text x="121.2" y="129.3">4</text>
<text x="121.2" y="131.8">3</text>
<text x="143.5" y="126.7">17</text>
<text x="143.5" y="129.3">18</text>
<text x="143.5" y="131.8">19</text>
<text x="194.9" y="129.3">4</text>
<text x="215.2" y="129.3">9</text>
<text x="227.1" y="130.2" transform="rotate(-90 227.1 130.2)">3</text>
<text x="264.7" y="126.7">1</text>
<text x="120.6" y="134.4">25</text>
<text x="120.6" y="136.9">24</text>
<text x="143.5" y="136.9">20</text>
<text x="194.9" y="133.1">8</text>
<text x="194.9" y="136.9">5</text>
<text x="215.2" y="133.1">7</text>
<text x="215.2" y="136.9">6</text>
<text x="220.3" y="133.1">1</text>
<text x="227.1" y="137.9" transform="rotate(-90 227.1 137.9)">2</text>
<text x="120.6" y="139.4">21</text>
<text x="120.6" y="142">23</text>
<text x="143.5" y="142">22</text>
<text x="194.9" y="140.7">3</text>
<text x="120.6" y="147.1">26</text>
<text x="121.2" y="144.5">2</text>
<text x="121.2" y="149.6">1</text>
<text x="143.5" y="144.5">27</text>
<text x="133.1" y="155" transform="rotate(-90 133.1 155)">14</text>
<text x="76.1" y="166.1">1</text>
<text x="76.1" y="168.7">2</text>
<text x="76.1" y="171.2">3</text>
<text x="76.1" y="173.7">4</text>
<text x="76.1" y="176.3">5</text>
<text x="76.1" y="178.8">6</text>
</g>
<g font-size="1.8" fill="#006464">
<text x="43.9" y="21.5">3032A</text>
<text x="45.6" y="19.6">U2</text>
<text x="162.3" y="21.2">A0~{}</text>
<text x="162.3" y="23.7">A1</text>
<text x="175.4" y="21.2">D0</text>
<text x="175.4" y="23.7">D1</text>
<text x="34.8" y="25">I/O/TDI</text>
<text x="34.8" y="27.5">I/O</text>
<text x="50.8" y="27.5">I/O/TDO</text>
<text x="55.7" y="25">I/O</text>
<text x="162.3" y="26.3">A2</text>
<text x="162.3" y="28.8">A3</text>
<text x="175.4" y="26.3">D2</text>
<text x="175.4" y="28.8">D3</text>
<text x="34.8" y="30.1">I/O</text>
<text x="34.8" y="32.6">I/O</text>
<text x="34.8" y="35.2">I/O</text>
<text x="55.7" y="30.1">I/O</text>
<text x="55.7" y="32.6">I/O</text>
<text x="55.7" y="35.2">I/O</text>
<text x="162.3" y="31.3">A4</text>
<text x="162.3" y="33.9">A5</text>
<text x="175.4" y="31.3">D4</text>
<text x="175.4" y="33.9">D5</text>
<text x="34.8" y="37.7">I/O/TMS</text>
<text x="34.8" y="40.2">I/O</text>
<text x="46.1" y="37.7">INPUT/GCLK1</text>
<text x="48.5" y="40.2">INPUT/OE1</text>
<text x="162.3" y="36.4">A6</text>
<text x="162.3" y="39">A7</text>
<text x="162.3" y="41.5">A8</text>
<text x="175.4" y="36.4">D6</text>
<text x="175.4" y="39">D7</text>
<text x="34.8" y="42.8">I/O</text>
<text x="34.8" y="45.3">I/O</text>
<text x="34.8" y="47.9">I/O</text>
<text x="41.1" y="45.3">INPUT/OE2/GCLK2</text>
<text x="46.2" y="42.8">INPUT/GCLRn</text>
<text x="55.7" y="47.9">I/O</text>
<text x="162.3" y="44">A9</text>
<text x="162.3" y="46.6">A10</text>
<text x="171.8" y="44">RY/BY</text>
<text x="34.8" y="50.4">I/O</text>
<text x="34.8" y="52.9">I/O</text>
<text x="55.7" y="50.4">I/O</text>
<text x="55.7" y="52.9">I/O</text>
<text x="162.3" y="49.1">A11</text>
<text x="162.3" y="51.7">A12</text>
<text x="166.5" y="50.6">29F016</text>
<text x="168.8" y="48.1">U3</text>
<text x="174.2" y="49.1">VCC</text>
<text x="174.2" y="51.7">VCC~{}</text>
<text x="190.9" y="52.1">C7</text>
<text x="196.3" y="49.5">+5V</text>
<text x="253" y="49.3">GND</text>
<text x="267.7" y="51.7">SND</text>
<text x="267.7" y="49.1">GND</text>
<text x="34.8" y="55.5">I/O</text>
<text x="34.8" y="58">I/O</text>
<text x="55.1" y="56.7">GND</text>
<text x="55.1" y="59.3">GND</text>
<text x="162.3" y="54.2">A13</text>
<text x="162.3" y="56.7">A14</text>
<text x="162.3" y="59.3">A15</text>
<text x="174" y="54.2">GND</text>
<text x="174" y="56.7">GND</text>
<text x="190.9" y="54.6">100nF</text>
<text x="196.2" y="57.2">GND</text>
<text x="267.7" y="59.3">D6</text>
<text x="267.7" y="56.7">D7</text>
<text x="267.7" y="54.2">RST</text>
<text x="34.8" y="60.6">I/O</text>
<text x="34.8" y="63.1">I/O</text>
<text x="34.8" y="65.6">I/O</text>
<text x="55.1" y="61.8">GND</text>
<text x="55.1" y="64.4">GND</text>
<text x="103" y="62.9" transform="rotate(-90 103 62.9)">GND</text>
<text x="162.3" y="61.8">A16</text>
<text x="162.3" y="64.4">A17</text>
<text x="175.3" y="61.8">NC</text>
<text x="175.3" y="64.4">NC</text>
<text x="267.7" y="64.4">D4</text>
<text x="267.7" y="61.8">D5</text>
<text x="34.8" y="68.2">I/O</text>
<text x="34.8" y="70.7">I/O</text>
<text x="55.1" y="66.9">GND</text>
<text x="55.1" y="69.4">GND</text>
<text x="72.8" y="67.5">C1</text>
<text x="72.8" y="69.5">100nF</text>
<text x="90.6" y="67.5">C2</text>
<text x="90.6" y="69.5">100nF</text>
<text x="162.3" y="66.9">A18</text>
<text x="162.3" y="69.4">A19</text>
<text x="162.3" y="72">A20</text>
<text x="175.3" y="66.9">NC</text>
<text x="175.3" y="69.4">NC</text>
<text x="175.3" y="72">NC</text>
<text x="267.7" y="72">D1</text>
<text x="267.7" y="69.4">D2</text>
<text x="267.7" y="66.9">D3</text>
<text x="34.8" y="73.3">I/O/TCK</text>
<text x="34.8" y="75.8">I/O</text>
<text x="55.4" y="73.3">VCC</text>
<text x="55.4" y="75.8">VCC</text>
<text x="97.2" y="77.4">+3.3V</text>
<text x="162.3" y="77.1">OE~{}</text>
<text x="175.3" y="74.5">NC</text>
<text x="175.3" y="77.1">NC</text>
<text x="267.7" y="77.1">A15</text>
<text x="267.7" y="74.5">D0</text>
<text x="34.8" y="78.3">I/O</text>
<text x="55.4" y="78.3">VCC</text>
<text x="55.4" y="80.9">VCC</text>
<text x="162.3" y="79.6">WE</text>
<text x="162.3" y="82.1">CE</text>
<text x="175.3" y="79.6">NC</text>
<text x="175.3" y="82.1">NC</text>
<text x="267.7" y="82.1">A13</text>
<text x="267.7" y="79.6">A14</text>
<text x="72.8" y="85.3">C3</text>
<text x="72.8" y="87.2">100nF</text>
<text x="148.8" y="84.7">+5V</text>
<text x="162.3" y="84.7">RESET</text>
<text x="175.3" y="84.7">NC</text>
<text x="267.7" y="89.8">A10</text>
<text x="267.7" y="87.2">A11</text>
<text x="267.7" y="84.7">A12</text>
<text x="277" y="89.5" transform="rotate(-90 277 89.5)">U?1</text>
<text x="103" y="90.8" transform="rotate(-90 103 90.8)">GND</text>
<text x="267.7" y="94.8">A8</text>
<text x="267.7" y="92.3">A9</text>
<text x="279.3" y="91.4" transform="rotate(-90 279.3 91.4)">CartBus</text>
<text x="267.7" y="99.9">A6</text>
<text x="267.7" y="97.4">A7</text>
<text x="42.7" y="106">+5V</text>
<text x="62.8" y="106">+3.3V</text>
<text x="267.7" y="107.5">A3</text>
<text x="267.7" y="105">A4</text>
<text x="267.7" y="102.5">A5</text>
<text x="51.5" y="112.6">AP2127K</text>
<text x="54.5" y="110.1">U4</text>
<text x="267.7" y="112.6">A1</text>
<text x="267.7" y="110.1">A2</text>
<text x="51.1" y="116.4">VIN</text>
<text x="51.1" y="119">EN</text>
<text x="55.8" y="116.4">VOUT</text>
<text x="123.7" y="115.2">A0</text>
<text x="123.7" y="117.7">A1</text>
<text x="130.7" y="118.3">U1</text>
<text x="134.2" y="116.1" transform="rotate(-90 134.2 116.1)">VDD</text>
<text x="138.3" y="115.2">I/O0</text>
<text x="138.3" y="117.7">I/O1</text>
<text x="167" y="119">10K</text>
<text x="167.6" y="116.4">R1</text>
<text x="201.5" y="117.7">TPS3613</text>
<text x="204.4" y="115.2">U5</text>
<text x="267.7" y="117.7">CS</text>
<text x="267.7" y="115.2">A0</text>
<text x="37.2" y="125.8">C5</text>
<text x="56.7" y="122.9" transform="rotate(-90 56.7 122.9)">GND</text>
<text x="76.6" y="125.8">C6</text>
<text x="123.7" y="120.2">A2</text>
<text x="123.7" y="122.8">A3</text>
<text x="123.7" y="125.3">A4</text>
<text x="127.3" y="120.7">62C256AL</text>
<text x="138.3" y="120.2">I/O2</text>
<text x="138.3" y="122.8">I/O3</text>
<text x="138.3" y="125.3">I/O4</text>
<text x="197.4" y="122.8">VBAT</text>
<text x="267.7" y="125.3">CLK~{}</text>
<text x="267.7" y="122.8">WR</text>
<text x="267.7" y="120.2">RD</text>
<text x="37.2" y="128.3">100nF</text>
<text x="76.6" y="128.3">1uF</text>
<text x="123.7" y="127.9">A5</text>
<text x="123.7" y="130.4">A6</text>
<text x="138.3" y="127.9">I/O5</text>
<text x="138.3" y="130.4">I/O6</text>
<text x="164.1" y="126.6">+5V</text>
<text x="179.1" y="129.1">R2</text>
<text x="179.1" y="131.7">130K</text>
<text x="197.4" y="126.6">VDD</text>
<text x="197.4" y="130.4">/MR</text>
<text x="209.1" y="130.4">/RST</text>
<text x="209.2" y="126.6">VOUT</text>
<text x="251.7" y="127.9">+5V</text>
<text x="267.7" y="127.9">VCC</text>
<text x="32.3" y="134.8">GND</text>
<text x="53.8" y="134.8">GND</text>
<text x="71.6" y="134.8">GND</text>
<text x="123.7" y="132.9">A7</text>
<text x="123.7" y="135.5">A8</text>
<text x="138.3" y="132.9">I/O7</text>
<text x="162.6" y="132.4">BT1</text>
<text x="162.6" y="134.9">Battery_Cell</text>
<text x="179.1" y="136.8">R3</text>
<text x="197.4" y="134.2">SENS</text>
<text x="210.5" y="134.2">RST</text>
<text x="231.1" y="132.9">Q1</text>
<text x="231.1" y="135.5">2N7002</text>
<text x="123.7" y="138">A9</text>
<text x="123.7" y="140.6">A10</text>
<text x="123.7" y="143.1">A11</text>
<text x="140.3" y="143.1">~{OE}</text>
<text x="140.4" y="138">~{CE}</text>
<text x="179.1" y="139.3">49K9</text>
<text x="197.4" y="138">/CEIN</text>
<text x="197.4" y="141.8">GND</text>
<text x="206.5" y="138">/CEOUT</text>
<text x="123.7" y="145.6">A12</text>
<text x="123.7" y="148.2">A13</text>
<text x="140.2" y="145.6">~{WE}</text>
<text x="123.7" y="150.7">A14</text>
<text x="134.2" y="151.9" transform="rotate(-90 134.2 151.9)">GND</text>
<text x="156.7" y="152.8">GND</text>
<text x="174.5" y="152.8">GND</text>
<text x="180.8" y="152.8">GND</text>
<text x="225.3" y="152.8">GND</text>
<text x="32.5" y="158.3">5V</text>
<text x="38.1" y="157.1">TP1</text>
<text x="46.5" y="158.3">+5V</text>
<text x="131" y="160.4">GND</text>
<text x="30.7" y="163.4">3.3V</text>
<text x="38.1" y="167.2">TP3</text>
<text x="38.1" y="162.2">TP2</text>
<text x="47" y="163.4">+3.3V</text>
<text x="62.5" y="166.9">+5V</text>
<text x="31" y="168.5">GND</text>
<text x="31.8" y="173.6">TDI</text>
<text x="38.1" y="172.3">TP4</text>
<text x="47" y="168.5">GND</text>
<text x="82.6" y="172.3">J1</text>
<text x="31.3" y="178.7">TDO</text>
<text x="38.1" y="177.4">TP5</text>
<text x="82.6" y="174.9">Conn_01x06</text>
<text x="31.3" y="183.7">TMS</text>
<text x="38.1" y="182.5">TP6</text>
<text x="62.5" y="180.1">GND</text>
<text x="31.5" y="188.8">TCK</text>
<text x="38.1" y="187.6">TP7</text>
</g>
<g font-size="1.8" fill="#840000">
<text x="152.4" y="23.8">A1</text>
<text x="152.4" y="21.3">A0</text>
<text x="186.7" y="23.8">D1</text>
<text x="186.7" y="21.3">D0</text>
<text x="22.4" y="25.1">TDI</text>
<text x="22.5" y="27.6">WR</text>
<text x="67.6" y="25.1">RA18</text>
<text x="68.6" y="27.6">TDO</text>
<text x="152.4" y="28.9">A3</text>
<text x="152.4" y="26.4">A2</text>
<text x="186.7" y="28.9">D3</text>
<text x="186.7" y="26.4">D2</text>
<text x="16.2" y="32.7">MREQ/CS</text>
<text x="21.7" y="35.2">A12</text>
<text x="22.7" y="30.2">RD</text>
<text x="67.6" y="30.2">RA19</text>
<text x="67.6" y="32.7">RA20</text>
<text x="68.6" y="35.2">CLK</text>
<text x="152.4" y="31.4">A4</text>
<text x="152.4" y="34">A5</text>
<text x="186.7" y="34">D5</text>
<text x="186.7" y="31.4">D4</text>
<text x="21.6" y="37.8">TMS</text>
<text x="21.7" y="40.3">A13</text>
<text x="152.4" y="41.6">A8</text>
<text x="152.4" y="39.1">A7</text>
<text x="152.4" y="36.5">A6</text>
<text x="186.7" y="39.1">D7</text>
<text x="186.7" y="36.5">D6</text>
<text x="21.7" y="45.4">A15</text>
<text x="21.7" y="42.9">A14</text>
<text x="22.7" y="47.9">D2</text>
<text x="68.6" y="47.9">SND</text>
<text x="151.2" y="46.7">A10</text>
<text x="152.4" y="44.1">A9</text>
<text x="22.7" y="50.5">D1</text>
<text x="22.7" y="53">D0</text>
<text x="67.6" y="50.5">RAM_CS</text>
<text x="68.6" y="53">RST/CS2</text>
<text x="151.2" y="51.8">A12</text>
<text x="151.2" y="49.2">A11</text>
<text x="253.5" y="51.8">SND</text>
<text x="22.7" y="55.6">D6</text>
<text x="22.7" y="58.1">D5</text>
<text x="148.7" y="56.8">RRA14</text>
<text x="148.7" y="59.4">RRA15</text>
<text x="151.2" y="54.3">A13</text>
<text x="247.9" y="54.3">RST/CS2</text>
<text x="255.1" y="56.8">D7</text>
<text x="255.1" y="59.4">D6</text>
<text x="21.6" y="65.7">AA13</text>
<text x="22.7" y="63.2">D3</text>
<text x="22.7" y="60.6">D4</text>
<text x="148.7" y="61.9">RRA16</text>
<text x="150" y="64.5">RA17</text>
<text x="255.1" y="61.9">D5</text>
<text x="255.1" y="64.5">D4</text>
<text x="20.1" y="68.3">RRA14</text>
<text x="20.1" y="70.8">RRA15</text>
<text x="150" y="69.5">RA19</text>
<text x="150" y="67">RA18</text>
<text x="255.1" y="69.5">D2</text>
<text x="255.1" y="67">D3</text>
<text x="20.1" y="75.9">RRA16</text>
<text x="21.7" y="73.3">TCK</text>
<text x="150" y="72.1">RA20</text>
<text x="152.2" y="77.2">RD</text>
<text x="255.1" y="77.2">A15</text>
<text x="255.1" y="74.6">D0</text>
<text x="255.1" y="72.1">D1</text>
<text x="21.4" y="78.4">RA17</text>
<text x="151.2" y="82.2">A15</text>
<text x="152" y="79.7">WR</text>
<text x="255.1" y="79.7">A14</text>
<text x="255.1" y="82.2">A13</text>
<text x="255.1" y="89.9">A10</text>
<text x="255.1" y="87.3">A11</text>
<text x="255.1" y="84.8">A12</text>
<text x="256.3" y="94.9">A8</text>
<text x="256.3" y="92.4">A9</text>
<text x="256.3" y="100">A6</text>
<text x="256.3" y="97.5">A7</text>
<text x="134.3" y="108" transform="rotate(-90 134.3 108)">Vout</text>
<text x="256.3" y="102.6">A5</text>
<text x="256.3" y="105.1">A4</text>
<text x="256.3" y="107.6">A3</text>
<text x="256.3" y="110.2">A2</text>
<text x="256.3" y="112.7">A1</text>
<text x="114.3" y="115.3">A0</text>
<text x="114.3" y="117.8">A1</text>
<text x="149.9" y="115.3">D0</text>
<text x="149.9" y="117.8">D1</text>
<text x="249.5" y="117.8">MREQ/CS</text>
<text x="256.3" y="115.3">A0</text>
<text x="114.3" y="125.4">A4</text>
<text x="114.3" y="122.9">A3</text>
<text x="114.3" y="120.3">A2</text>
<text x="149.9" y="125.4">D4</text>
<text x="149.9" y="122.9">D3</text>
<text x="149.9" y="120.3">D2</text>
<text x="228.3" y="123.2" transform="rotate(-90 228.3 123.2)">RST/CS2</text>
<text x="255" y="125.4">CLK</text>
<text x="255.8" y="122.9">WR</text>
<text x="256" y="120.3">RD</text>
<text x="114.3" y="130.5">A6</text>
<text x="114.3" y="128">A5</text>
<text x="149.9" y="130.5">D6</text>
<text x="149.9" y="128">D5</text>
<text x="219.7" y="126.7">Vout</text>
<text x="114.3" y="135.6">A8</text>
<text x="114.3" y="133">A7</text>
<text x="149.9" y="133">D7</text>
<text x="113.1" y="143.2">A11</text>
<text x="113.1" y="140.7">A10</text>
<text x="114.3" y="138.1">A9</text>
<text x="149.9" y="143.2">RD</text>
<text x="149.9" y="138.1">CS</text>
<text x="185.6" y="138.1">RAM_CS</text>
<text x="217.5" y="138.1">CS</text>
<text x="112" y="148.3">AA13</text>
<text x="113.1" y="145.7">A12</text>
<text x="149.9" y="145.7">WR</text>
<text x="110.6" y="150.8">RRA14</text>
<text x="44.4" y="173.7">TDI</text>
<text x="64.8" y="169.9">TDO</text>
<text x="65.5" y="172.4">TDI</text>
<text x="44.4" y="178.8">TDO</text>
<text x="64.7" y="177.5">TMS</text>
<text x="64.9" y="174.9">TCK</text>
<text x="44.4" y="183.8">TMS</text>
<text x="44.4" y="188.9">TCK</text>
</g>
</svg>
